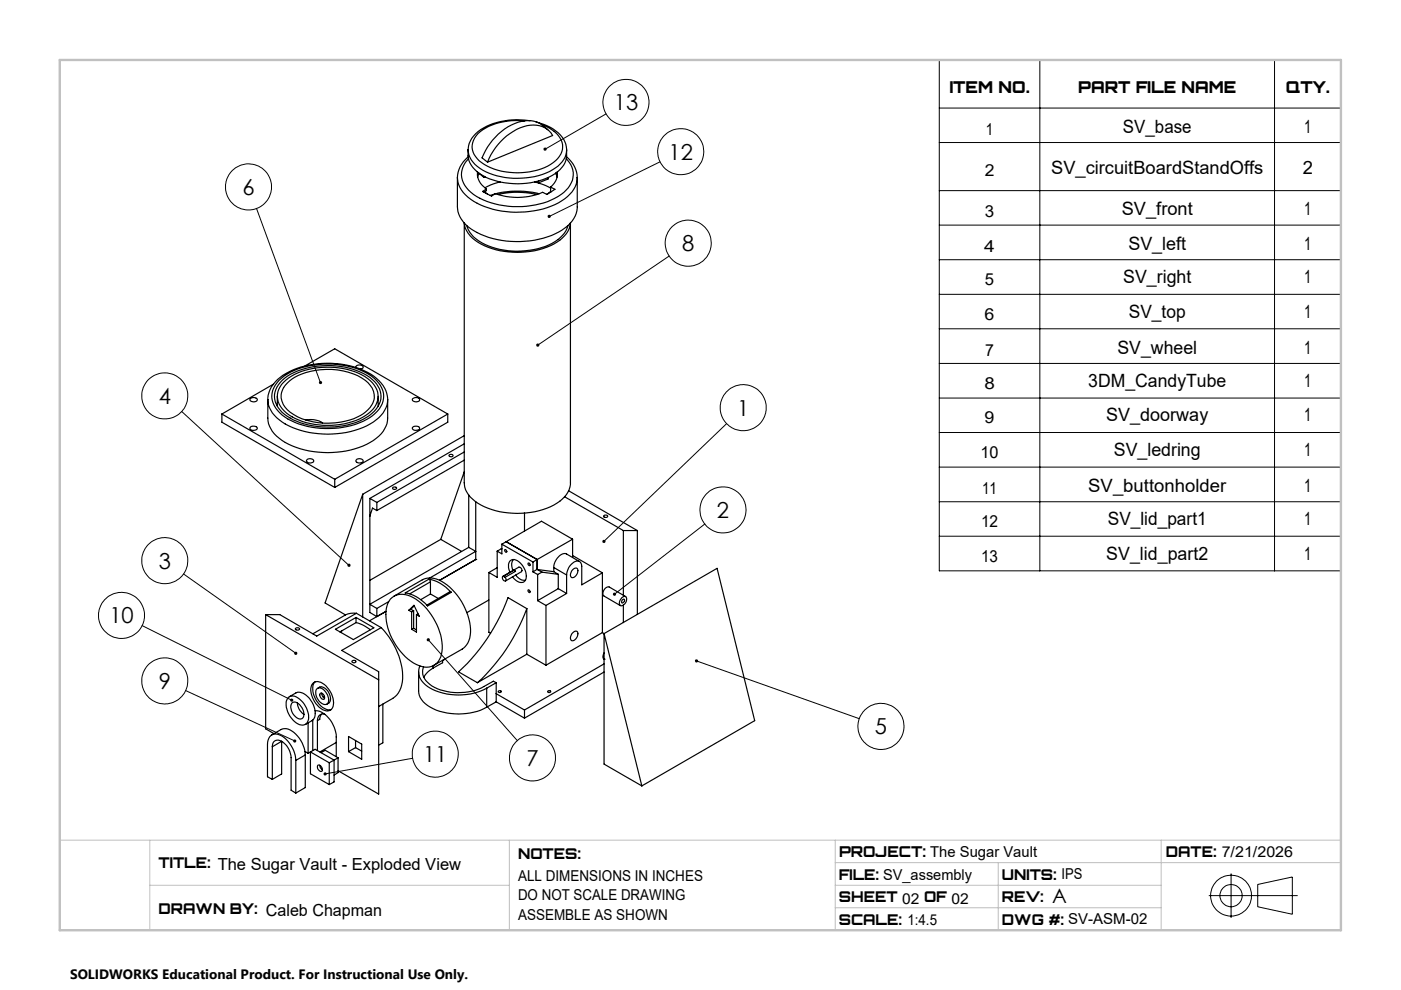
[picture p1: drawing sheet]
<svg xmlns="http://www.w3.org/2000/svg" width="297mm" height="210mm" viewBox="0 0 297 210" stroke-linecap="round" stroke-linejoin="round" font-family="sans-serif">
<g fill="none" stroke="#000" stroke-width=".25">
<path d="M99.2 33.2a5.2 5.2 0 0 0 0 8.6 18.3 18.3 0 0 0 15 2.7 11 11 0 0 0 7.7-4.9l.4-1.9v6.2a6.1 6.1 0 0 1-3.2 4.9 19.5 19.5 0 0 1-19.3-.3 6.1 6.1 0 0 1-2.9-4.6v-6.3M99.3 33.6a4.5 4.5 0 0 0 .5 7.2 17.2 17.2 0 0 0 14.5 2.4 9.9 9.9 0 0 0 6.8-4.5 4.4 4.4 0 0 0-1.1-5.1M101.2 36.4l1.4 1.2M101.2 36.5a3.8 3.8 0 0 0 1.9 3.5M101.5 36.7l-.3 .8M102.6 37.4v.2M102.8 37.5l-.2 .1M106 38.6l-2 .6-1.2 .6M106.1 30a9.2 9.2 0 0 1 8.2-3.4 4.2 4.2 0 0 1 2.8 2.1l-13.8 5.7 1.2-2.3zM111.2 25.6a13.1 13.1 0 0 0-9.9 2.7 3.7 3.7 0 0 0 .3 5.8 14.5 14.5 0 0 0 14.5 1.1 4.9 4.9 0 0 0 3.1-4.5 6 6 0 0 0-4.5-4.3M112.4 25.6a14.3 14.3 0 0 0-11.6 2.8l-.8 .9-.6 1.1-.2 1.3M113.3 38.6l2.3 .7 1.1 .6"/>
<path d="M113.6 25.8a8.4 8.4 0 0 1 6.3 4.7 4.4 4.4 0 0 1-2.2 5.1 15.9 15.9 0 0 1-16 .1 5 5 0 0 1-2.5-3.9 5.2 5.2 0 0 0 3.1 5.4 16 16 0 0 0 15.4-.4 4.9 4.9 0 0 0 2.4-5M113.8 38.5l.4 .2M114.2 38.4v.3M116.1 27.5a6 6 0 0 0-7.7-1 13.7 13.7 0 0 0-6.2 7l1.1 .9M116.2 37.6v.3l-2 .8M116.7 39.7l.9 .4-1.7 1.1-.9-.4a13.8 13.8 0 0 1-10 .2l-.8 .6-1.9-1 .8-.6M116.7 39.7v.9M117.8 36.7l.3 .8M117.9 36.7l.2 .7M118 36.5l.1 .7M118.1 36.5a3.3 3.3 0 0 1-1.4 3.2M120.1 33.2a5.9 5.9 0 0 1 2.2 4.5"/>
<path d="M98.4 47.3a6.2 6.2 0 0 0 4.3 4.8 17.7 17.7 0 0 0 15.3-.8 5.4 5.4 0 0 0 2.9-4.1v55.1a5.6 5.6 0 0 1-3.5 4.7 17.5 17.5 0 0 1-16.1-.3 5.5 5.5 0 0 1-2.9-4.4zM98.9 47.8a6.8 6.8 0 0 0 4.6 4.3 17 17 0 0 0 14.2-.9 5.6 5.6 0 0 0 2.7-3.4M102.7 40.7l.6 .4M103.1 40v.4l-.5 .4M104.9 41.1l-1 .3M105.1 41.1a18.9 18.9 0 0 1 9.2 0M105.5 41.2a18.8 18.8 0 0 1 8.3 0M116.7 40.6l-.8 .6M116.7 40.6h.1M64.6 77.5l6.3-3.6 24 13.8M75.4 77.9a.84 .84 0 0 1 .8-.6 .84 .84 0 0 1 .8 .5l-.6 .4M47 87.7v1.8l23.9 13.8"/>
<path d="M47 87.7l23.9 13.9M53 84.5a1.02 1.02 0 0 1 1.5 .1 .87 .87 0 0 1-.7 .6 .87 .87 0 0 1-.8-.5zM53.1 90.5a.86 .86 0 0 1 1.4 .3 .95 .95 0 0 1-1.5-.1zM56.8 84.7a7.1 7.1 0 0 1 4.5-6 19 19 0 0 1 17.9 1 6.3 6.3 0 0 1 3 5M56.8 84.7v3.9a6.2 6.2 0 0 0 3.7 5.2 19.6 19.6 0 0 0 18.6-.4 5.9 5.9 0 0 0 3.1-4.8v-3.9M56.8 84.7a6.2 6.2 0 0 0 3.7 5.2 19.6 19.6 0 0 0 18.6-.5 5.9 5.9 0 0 0 3.1-4.7M57.9 81.4l-10.9 6.3M58.8 84v2.1M59.2 80.6a15.5 15.5 0 0 1 11.4-3.4 14.1 14.1 0 0 1 9.3 3.5 4.5 4.5 0 0 1-.4 6.9 16.3 16.3 0 0 1-12.5 3.1 13 13 0 0 1-8.2-3.7 4.4 4.4 0 0 1 .4-6.4zM59.9 80.5a15.1 15.1 0 0 1 10.4-3 13.9 13.9 0 0 1 9.1 3.4 4.3 4.3 0 0 1-.6 6.7 16.6 16.6 0 0 1-14.2 2.3 8.9 8.9 0 0 1-6.2-4.6 4.3 4.3 0 0 1 1.5-4.8zM60.1 81a14.3 14.3 0 0 1 11.8-3 10.4 10.4 0 0 1 7.7 4.1 4.1 4.1 0 0 1-1.5 5.5 16.2 16.2 0 0 1-14 1.7 7.6 7.6 0 0 1-5.2-4.2 4 4 0 0 1 1.2-4.1zM60.9 81.2a13.1 13.1 0 0 1 10.6-2.8 9.9 9.9 0 0 1 7.4 3.8 3.9 3.9 0 0 1-1.4 5.1 14.5 14.5 0 0 1-12.4 1.8 7.2 7.2 0 0 1-5.3-4.1 3.7 3.7 0 0 1 1.1-3.8z"/>
<path d="M64.8 89l1.7-.1 1.1 .3 .8 .4M65.1 97.4a.83 .83 0 0 1 1.4 .4 .92 .92 0 0 1-1.6-.2zM75.5 97.4a.83 .83 0 0 1 1.4 .4 .92 .92 0 0 1-1.5-.2zM80.2 84v2.1M87.4 84.5a.9 .9 0 0 1 1.5 .3 .93 .93 0 0 1-1.5-.1zM87.4 90.6a.92 .92 0 0 1 1.5 .2 .83 .83 0 0 1-.8 .4 .83 .83 0 0 1-.7-.6zM94.9 87.7l-24 13.9M94.9 87.7v1.8l-24 13.8M95.2 96.5a.4 .4 0 0 1 .5-.2 .4 .4 0 0 1 .2 .4h-.6zM98.4 94.1l-20 11.5M98.4 92.3l-21.5 12.4M98.4 95.8l-18.5 10.7"/>
<path d="M98.4 97.5l-18.5 10.7M98.4 100l-5 14.3M70.9 101.6v1.7M76.9 104.7l-8 23.1 4.3 2.5M76.9 104.7v26M78.4 105.6v24.2l1.5 .9M78.4 105.6l1.5 .9M79.9 106.5v1.7M79.9 108.2l-.9-.5-.6 1.7M83.3 103.3l.3-.1 .4 .2a.38 .38 0 0 1-.4 .3 .38 .38 0 0 1-.3-.4zM93.4 114.3l-15 8.7M93.4 114.3l4.4 2.5"/>
<path d="M99.3 104.9v11.1M99.3 116l1.5 .8-9.7 5.7M99.3 116l-20.9 12.1 1.5 .8M100.8 118.6h.1M100.8 118.6l-7.6 4.4M100.8 106.3v12.3M105.4 116.8v5.6l-1.8-1.1M106.3 116.3l-.9 .5M106.3 116.3l.1 .1M106.3 116.3h.1M106.4 115.3v2.1l-1-.6M106.4 115.3l6.6 3.8"/>
<path d="M107 116.5a.29 .29 0 0 1 .4 .2 .29 .29 0 0 1-.2 .3l-.2-.3zM107.3 114.8l6.5 3.8M107.3 114.8l-.9 .5M108.8 118.6a2.04 2.04 0 0 0-.1 2.3M111.2 108.7v3.8M112 119.3a.33 .33 0 0 1 .3 .2 .33 .33 0 0 1-.1 .4l-.3-.3zM113 119.1v2.1M113.8 118.6v2.1M113.8 118.6l-.8 .5M119.7 105.3l12.4 7.1M120.5 104l14.6 8.4M121.4 114.3l-7.6 4.3"/>
<path d="M121.4 114.3v3.8M121.4 114.3l-6.6-3.8-7.5 4.3M121.4 117.7l6.3 3.7M122.8 119l-2.7-1.6a1.97 1.97 0 0 0-2.3 1.3l-.3 .8-.1 .8M128 109.3a.4 .4 0 0 1 .4-.2 .4 .4 0 0 1 .3 .5l-.5 .1-.2-.2zM132.1 112.4h3M132.1 112.4v13.7M135.1 112.4v17.8M56.3 130.3l24 13.8M56.3 130.3v24.2l1.8 1M62.6 133.2a.47 .47 0 0 1 .5-.2 .47 .47 0 0 1 .4 .4 .47 .47 0 0 1-.5 .2 .47 .47 0 0 1-.4-.4zM71.1 133.4l4.4-2.5 3.7 2.1-4.3 2.5z"/>
<path d="M72.4 133.7l-.1 .4M75.5 131.9l1.4 .5 1.6 1.1M75.5 131.9l-3.5 2M75.5 130.9v1M75.5 130h-1.1l-1.1 .3-7 4M75.5 130l-8.4 4.8-7.8-4.5h-3M75.5 130l5.3 3M79.9 130.7l1.9-1.1-3.5 2M79.9 128.9v1.8M80.8 133a15.4 15.4 0 0 1 4.5 11.5l-.6 1.9a3.8 3.8 0 0 1-1.4 1.6l-3 1.7M80.8 133l-8.4 4.8 7.9 4.6v25.9l-8.7-5M82.4 127.5l-2.5 1.4"/>
<path d="M82.7 127a3.8 3.8 0 0 1 4.9-.3 12.9 12.9 0 0 1 6.1 11.4 3.4 3.4 0 0 1-4.9 2.9 12.5 12.5 0 0 1-6.9-12.1l.3-1zM83.5 126.3l6-3.4a4.8 4.8 0 0 1 5.3 1.1 13.1 13.1 0 0 1 4.9 10.6l-.5 1.6-1 1.2-6.2 3.6M86.6 129.3l1.1-1 1.2 2.3-.6-.3M86.6 129.3l.6 .4M87.1 129.1l.6 .3M87.1 129.1l-.5 .2M87.2 129.7v3.7M87.7 133.1l.6 .4M87.7 129.4v3.7M87.7 129.4l-.5 .3M87.7 133.1l-.5 .3M87.8 128.4l-.7 .7"/>
<path d="M88.3 130.3v3.7l-1.1-.6M88.6 130.1l-.3 .2M90.8 122.8a8 8 0 0 1 4.8 2.7M90.8 122.8l-4.9 2.9a7.8 7.8 0 0 1 4.7 2.7l5-2.9M90.8 122.8l.3 .2 .1 .3M91.2 125.9l-2 1.2M91.2 125.9l1.7 .9M91.2 123.3v2.6M91.2 123.3l-4.3 2.5M93.8 140v.4l-2 1.2M94.3 139.7l-.3 .1M95.6 125.5l-.3-.1-4.8 2.8"/>
<path d="M103.6 127.1l-4.6 2.7M103.6 121.3v12.7l.4 .2M105.4 120.3l-1.8 1M106.6 122.1l3.4-1.9a.64 .64 0 0 1 .5 1l-3.4 1.9M106.7 122.1a.52 .52 0 0 0-.1 .7 .52 .52 0 0 0 .6 .2v-.3l-.2-.3M106.7 122.1l.3 .3M108.1 121.3a2.36 2.36 0 0 1 .1-2.5 1.87 1.87 0 0 1 2.4 .9 3.3 3.3 0 0 1 .7 3.4 1.49 1.49 0 0 1-2.3-.4l-.4-.5M108.9 120.9l.4 .2M108.9 120.9l-2.2 1.2M109.3 121.1l-2.3 1.3M109.3 121.9l1.2 1 .9 .1M111.7 129a39.6 39.6 0 0 1-10.5 15.7"/>
<path d="M111.7 129l-4-2.3a40.1 40.1 0 0 1-10.5 15.7l4 2.3M111.7 138.6l-10.5 6.1M111.7 138.6l4 2.4M111.7 129v9.6M111.9 125.1a.27 .27 0 0 1 .4 .1 .27 .27 0 0 1-.2 .4zM113 121.2l.9 .6M113.8 120.7l-.8 .5M113.8 120.7h.1M113.9 120.7l1 .6M113.9 120.7l3.5 .5M113.9 127.3l1.8 1M113.9 121.8v5.5"/>
<path d="M114.9 121.3l-1 .5M114.9 121.3l3.4 .4M115.7 128.3v12.7M117.4 121.2l.9 .5M117.4 120.3l2.7 1.6M117.4 120.3v.9M118.3 124.7l-4.4 2.6M118.3 121.7v3M118.3 124.7l1.8 1.1M120.1 121.9v3.9M120.1 125.8l-4.4 2.5M121.2 134.3l.2-.2a.57 .57 0 0 1 .8-.3 .57 .57 0 0 1 .2 .8 1.19 1.19 0 0 1-1.3 1.1l-.2-.6z"/>
<path d="M121.2 120.9l.2-.2a.57 .57 0 0 1 .8-.3 .57 .57 0 0 1 .2 .8 1.19 1.19 0 0 1-1.3 1.2l-.2-.7zM127.7 121.4l-4.4 2.5v-3.9a1.04 1.04 0 0 0-.7-1.1 1.04 1.04 0 0 0-1.2 .4l-.9 1-.4 1.6M127.7 134.1l-12 6.9M127.7 134.1l.3 .2M127.7 121.4v12.7M128 138.4a.99 .99 0 0 0 0 1.3M128 139.7h.1M128 134.3l24-13.9 7.9 32.3-23.9 13.9M128 134.3l8 32.3M128 134.3v27.6l8 4.7M131.8 126.7a.57 .57 0 0 1 .8-.3 .57 .57 0 0 1 .2 .8 1.12 1.12 0 0 1-1.4 1.1l-.1-.6zM131.9 127.1l.3-.1a.42 .42 0 0 1 .1 .5 .42 .42 0 0 1-.5 .2z"/>
<path d="M132.1 128.2v3.7M132.6 126.4l-3.5-2a1.28 1.28 0 0 0-1.1 1.9l3.5 2M57.6 155.8l2-1.2a2.39 2.39 0 0 1 2.7 .6 6.6 6.6 0 0 1 2.4 4.8M57.7 158.3a1.28 1.28 0 0 1 .8-1.4 1.28 1.28 0 0 1 1.5 .4 4.4 4.4 0 0 1 1.7 3.3v6.9l1 .6M57.7 158.3v6.9M57.7 158.3l2-1.2v6.9l-2 1.2M61.2 147.8a2.02 2.02 0 0 1 2.6 .7 4.8 4.8 0 0 1 1.5 4.2 1.47 1.47 0 0 1-2.5 .5 4.7 4.7 0 0 1-2-4.9zM61.3 147.6l1.4-.8a2.71 2.71 0 0 1 3.2 1.6 3.7 3.7 0 0 1 .5 4.1l-1.7 1M61.9 148.9a1.69 1.69 0 0 1 2.1 1.1 1.76 1.76 0 0 1 0 2.3 2.28 2.28 0 0 1-2.4-2.4l.1-.6zM63 149a2.96 2.96 0 0 0 1.4 2.4M64.6 159.3l.7 .3M64.7 160l-2 1.2"/>
<path d="M64.7 160v6.9l-2 1.2M65.3 159.6l1.5-.8 4 2.3M65.3 153.2v6.4M66.2 144.9a1.71 1.71 0 0 1 2.6 .2 4.7 4.7 0 0 1 1.6 4.9 1.54 1.54 0 0 1-2.4 .1 4.8 4.8 0 0 1-2-4.9zM66.3 152.6v6.5M66.8 150.6a5 5 0 0 1 4.2 4.1l.3 1v4.6M66.8 144.5a3.5 3.5 0 0 0 .3 4 3.2 3.2 0 0 0 3.1 1.9M67.1 146.1a1.22 1.22 0 0 1 1.9 .5 1.94 1.94 0 0 1 .2 2.7 2.4 2.4 0 0 1-2.2-3zM67.3 152.7v6.4M67.3 145.9a1.4 1.4 0 0 1 2.1 .5 2.11 2.11 0 0 1 .3 2.6l-.4 .2M67.9 146.9a.83 .83 0 0 1 .8 .4 .83 .83 0 0 1 0 .9 .91 .91 0 0 1-.8-1.3zM68.1 159.5l.8-.5 2.7 1.6"/>
<path d="M68.2 151.3l-.4 1.1-.5 .3M68.2 146.9l.1 .5 .5 .5M68.8 147.6l-.3 .1M68.8 151.4a1.18 1.18 0 0 0-1.5 1.3M71.3 157.3l-3.5 2.1M73.9 156.1l2.8 1.6v3.2l-2.8-1.6zM74.6 140.1a.45 .45 0 0 1 .5-.2 .45 .45 0 0 1 .3 .4 .45 .45 0 0 1-.5 .2 .45 .45 0 0 1-.3-.4zM75.4 158.4l-1.5 .9M75.4 158.4l1.3 .8M75.4 156.9v1.5M81.1 149.2v8.2l-.8 .5M88.7 142.4v4a4.4 4.4 0 0 0 3.1 3.8 13.2 13.2 0 0 0 11.4-.3"/>
<path d="M89 141.2a3.4 3.4 0 0 0 1.6 4.3 13 13 0 0 0 12.6 .3M89.8 141.3a2.93 2.93 0 0 0 1.3 3.7 11.4 11.4 0 0 0 11.5 .5l2-1.1 .6 .3M91.8 141.6l-1.4 1.1-.6 .9M91.8 141.1v.5M103.2 145.8v4.1M105.2 148.7l6 3.5M105.2 147l6 3.5M105.2 144.7l-2 1.1M105.2 144.7v4M105.2 148.7l-2 1.2M105.6 146.5a.35 .35 0 0 1 .4-.2 .35 .35 0 0 1 .2 .4 .36 .36 0 0 1-.4 .1 .36 .36 0 0 1-.2-.3zM111.2 150.5v1.7"/>
<path d="M116.1 146.5a.3 .3 0 0 1 .3-.2 .3 .3 0 0 1 .2 .4l-.4 .1zM128 140.7l-16.8 9.8M128 142.4l-16.8 9.8M62.7 161.2a6.1 6.1 0 0 0-4-5.6 1.78 1.78 0 0 0-2 2.1v6.9l1 .6M62.7 161.2v6.9M67.3 162.2a.78 .78 0 0 1 .9 .2 .78 .78 0 0 1 .1 .9 .66 .66 0 0 1-.8 0 .66 .66 0 0 1-.2-.7zM67.8 162.2l.1 .4 .4 .5M69.8 161.6v4.7M69.8 161.6l-4-2.2v4.6l4 2.3M70.8 161.1v4.6l-1 .6M70.8 161.1l-1 .5M71.6 160.6l-.8 .5"/>
<path d="M71.6 160.6v3.1l-.8 .6"/>
</g>
<g fill="none" stroke="#000" stroke-width=".21">
<path d="M199.1 12.7h85.1v108.3h-85.1zM220.4 12.7v108.3M270.1 12.7v108.3M128.4 24.1l-12.9 7.5M139.9 34.3l-23.5 11.6M199.1 22.9h85.1M199.1 30.2h85.1M54.4 44.2l13.5 36.9M141.8 54.3l-27.8 18.8M199.1 40.4h85.1M199.1 47.7h85.1M199.1 55h85.1"/>
<path d="M199.1 62.4h85.1M199.1 69.7h85.1M199.1 77h85.1M38.5 87.2l35.4 32.6M154 89.8l-26 24.9M199.1 84.4h85.1M199.1 91.7h85.1M199.1 99h85.1M149.4 111.1l-19.2 14.8M199.1 106.3h85.1M199.1 113.6h85.1M30.1 132.6l31.7 15.8"/>
<path d="M38.9 121.6l23.8 16.8M90.8 135.6l18.8 21.4M39.3 146.3l23.2 10.7M147.6 140.1l34.5 12.2M87.5 160.7l-18.6 3.3M256.2 189.8h18.8M260.9 185.1v9.4M266.6 187.4l7.3-1.5v7.9l-7.3-1.6z"/>
<circle cx="52.7" cy="39.6" r="4.9"/>
<circle cx="132.7" cy="21.7" r="4.9"/>
<circle cx="144.3" cy="32.1" r="4.9"/>
<circle cx="145.9" cy="51.5" r="4.9"/>
<circle cx="34.9" cy="83.9" r="4.9"/>
<circle cx="157.5" cy="86.4" r="4.9"/>
<circle cx="34.9" cy="118.8" r="4.9"/>
<circle cx="153.2" cy="108.1" r="4.9"/>
<circle cx="25.8" cy="130.4" r="4.9"/>
<circle cx="34.9" cy="144.3" r="4.9"/>
<circle cx="92.3" cy="159.8" r="4.9"/>
<circle cx="186.7" cy="154" r="4.9"/>
<circle cx="112.9" cy="160.6" r="4.9"/>
<circle cx="260.9" cy="189.8" r="4.3"/>
<circle cx="260.9" cy="189.8" r="2.36"/>
</g>
<path d="M12.7 178.1h271.5M31.7 178.1v19M107.9 178.1v19M177 178.1v19M246.1 178.1v19M31.7 187.6h76.2M177 187.6h69.1M177 182.8h107.2M177 192.4h69.1M211.6 182.8v14.3" fill="none" stroke="#c0c0c0" stroke-width=".21"/>
<path d="M12.7 12.7h271.5v184.4h-271.5z" fill="none" stroke="#c0c0c0" stroke-width=".5"/>
<path d="M127.8 114.4l-.1 .3v.3l.3-.3-.3 .3a.35 .35 0 0 0 .5 0 .35 .35 0 0 0 .1-.5 .35 .35 0 0 0-.5-.1zM130 125.7v.4l.2-.2-.2 .2a.34 .34 0 0 0 .4 .1 .34 .34 0 0 0 .1-.5 .34 .34 0 0 0-.5 0zM62.5 138.2a.34 .34 0 0 0-.1 .5 .34 .34 0 0 0 .6-.1l-.3-.2 .3 .2a.35 .35 0 0 0-.1-.4 .35 .35 0 0 0-.4 0zM73.7 119.5l-.1 .2a.35 .35 0 0 0 .2 .4 .35 .35 0 0 0 .4-.1l-.3-.2 .3 .2a.35 .35 0 0 0 0-.4 .35 .35 0 0 0-.5-.1zM147.4 139.8l-.1 .2 .3 .1-.3-.1a.34 .34 0 0 0 .3 .4 .34 .34 0 0 0 .3-.4 .34 .34 0 0 0-.5-.2zM67.7 80.8l-.1 .2a.34 .34 0 0 0 .5 .4l-.2-.3 .2 .3a.34 .34 0 0 0 .1-.5 .34 .34 0 0 0-.5-.1zM90.6 135.3l.2 .3-.2-.3a.34 .34 0 0 0 .2 .6 .34 .34 0 0 0 .4-.4 .34 .34 0 0 0-.6-.2zM113.8 72.9l-.1 .4 .3-.2-.3 .2a.34 .34 0 0 0 .5 .1 .34 .34 0 0 0 .1-.5 .34 .34 0 0 0-.5 0zM62.2 156.8a.34 .34 0 0 0 .1 .5 .34 .34 0 0 0 .5-.1l-.3-.2 .3 .2a.33 .33 0 0 0-.1-.4 .33 .33 0 0 0-.5 0zM61.5 148.2v.2a.34 .34 0 0 0 .3 .3 .34 .34 0 0 0 .3-.2l-.3-.1 .4 .1a.35 .35 0 0 0-.3-.4 .35 .35 0 0 0-.4 .1zM68.8 163.7l-.2 .4 .3-.1-.3 .1a.34 .34 0 0 0 .4 .2 .34 .34 0 0 0 .2-.4 .34 .34 0 0 0-.4-.2zM116.2 45.6l-.1 .2v.2l.3-.1-.3 .1a.34 .34 0 0 0 .5 .2 .34 .34 0 0 0 .1-.5 .34 .34 0 0 0-.5-.1zM115.3 31.3l-.1 .5 .3-.2-.3 .2a.35 .35 0 0 0 .5 .1 .35 .35 0 0 0 .1-.5 .35 .35 0 0 0-.5-.1z" fill="#000"/>
<g font-size="4.7">
<text x="130.1" y="23.4">13</text>
<text x="141.7" y="33.8">12</text>
<text x="51.4" y="41.3">6</text>
<text x="144.6" y="53.2">8</text>
<text x="33.6" y="85.6">4</text>
<text x="156.2" y="88.1">1</text>
<text x="152" y="109.7">2</text>
<text x="33.6" y="120.5">3</text>
<text x="23.2" y="132.1">10</text>
<text x="33.6" y="146">9</text>
<text x="185.4" y="155.6">5</text>
<text x="89.7" y="161.5">11</text>
<text x="111.6" y="162.3">7</text>
</g>
<text font-size="4.2" x="223" y="191.4">A</text>
<g font-size="3.9">
<text x="238" y="28.2">SV_base</text>
<text x="276.4" y="28.2">1</text>
<text x="222.8" y="36.9">SV_circuitBoardStandOffs</text>
<text x="276.1" y="36.9">2</text>
<text x="237.8" y="45.7">SV_front</text>
<text x="276.4" y="45.7">1</text>
<text x="239.1" y="53">SV_left</text>
<text x="276.4" y="53">1</text>
<text x="238" y="60">SV_right</text>
<text x="276.4" y="60">1</text>
<text x="239.2" y="67.3">SV_top</text>
<text x="276.4" y="67.3">1</text>
<text x="236.8" y="75">SV_wheel</text>
<text x="276.4" y="75">1</text>
<text x="230.6" y="82">3DM_CandyTube</text>
<text x="276.4" y="82">1</text>
<text x="234.5" y="89.3">SV_doorway</text>
<text x="276.4" y="89.3">1</text>
<text x="236.1" y="96.6">SV_ledring</text>
<text x="276.4" y="96.6">1</text>
<text x="230.7" y="104.3">SV_buttonholder</text>
<text x="276.4" y="104.3">1</text>
<text x="234.8" y="111.3">SV_lid_part1</text>
<text x="276.4" y="111.3">1</text>
<text x="234.5" y="118.6">SV_lid_part2</text>
<text x="276.4" y="118.6">1</text>
</g>
<g font-size="3.5">
<text x="201.3" y="19.7">ITEM NO.</text>
<text x="228.5" y="19.7">PART FILE NAME</text>
<text x="272.6" y="19.7">QTY.</text>
<text x="209" y="28.6">1</text>
<text x="208.7" y="37.3">2</text>
<text x="208.7" y="46.1">3</text>
<text x="208.6" y="53.4">4</text>
<text x="208.8" y="60.4">5</text>
<text x="208.7" y="67.7">6</text>
<text x="208.8" y="75.4">7</text>
<text x="208.6" y="82.4">8</text>
<text x="208.7" y="89.7">9</text>
<text x="207.8" y="97">10</text>
<text x="208.2" y="104.7">11</text>
<text x="207.9" y="111.7">12</text>
<text x="207.9" y="119">13</text>
</g>
<g font-size="3.2">
<text x="177.8" y="181.7">PROJECT: The Sugar Vault</text>
<text x="109.8" y="186.6">ALL DIMENSIONS IN INCHES</text>
<text x="109.8" y="190.8">DO NOT SCALE DRAWING</text>
<text x="109.8" y="195">ASSEMBLE AS SHOWN</text>
</g>
<g font-size="3.1">
<text x="33.6" y="183.9">TITLE: The Sugar Vault - Exploded View</text>
<text x="109.8" y="182">NOTES:</text>
<text x="247.1" y="181.7">DATE: 7/21/2026</text>
<text x="177.8" y="186.5">FILE: SV_assembly</text>
<text x="177.8" y="191.2">SHEET 02 OF 02</text>
<text x="212.3" y="186.4">UNITS: IPS</text>
<text x="212.3" y="191.2">REV:</text>
<text x="33.6" y="193.7">DRAWN BY: Caleb Chapman</text>
<text x="177.8" y="196">SCALE: 1:4.5</text>
<text x="212.3" y="196">DWG #: SV-ASM-02</text>
</g>
<text font-size="2.9" x="14.8" y="207.5">SOLIDWORKS Educational Product. For Instructional Use Only.</text>
</svg>
